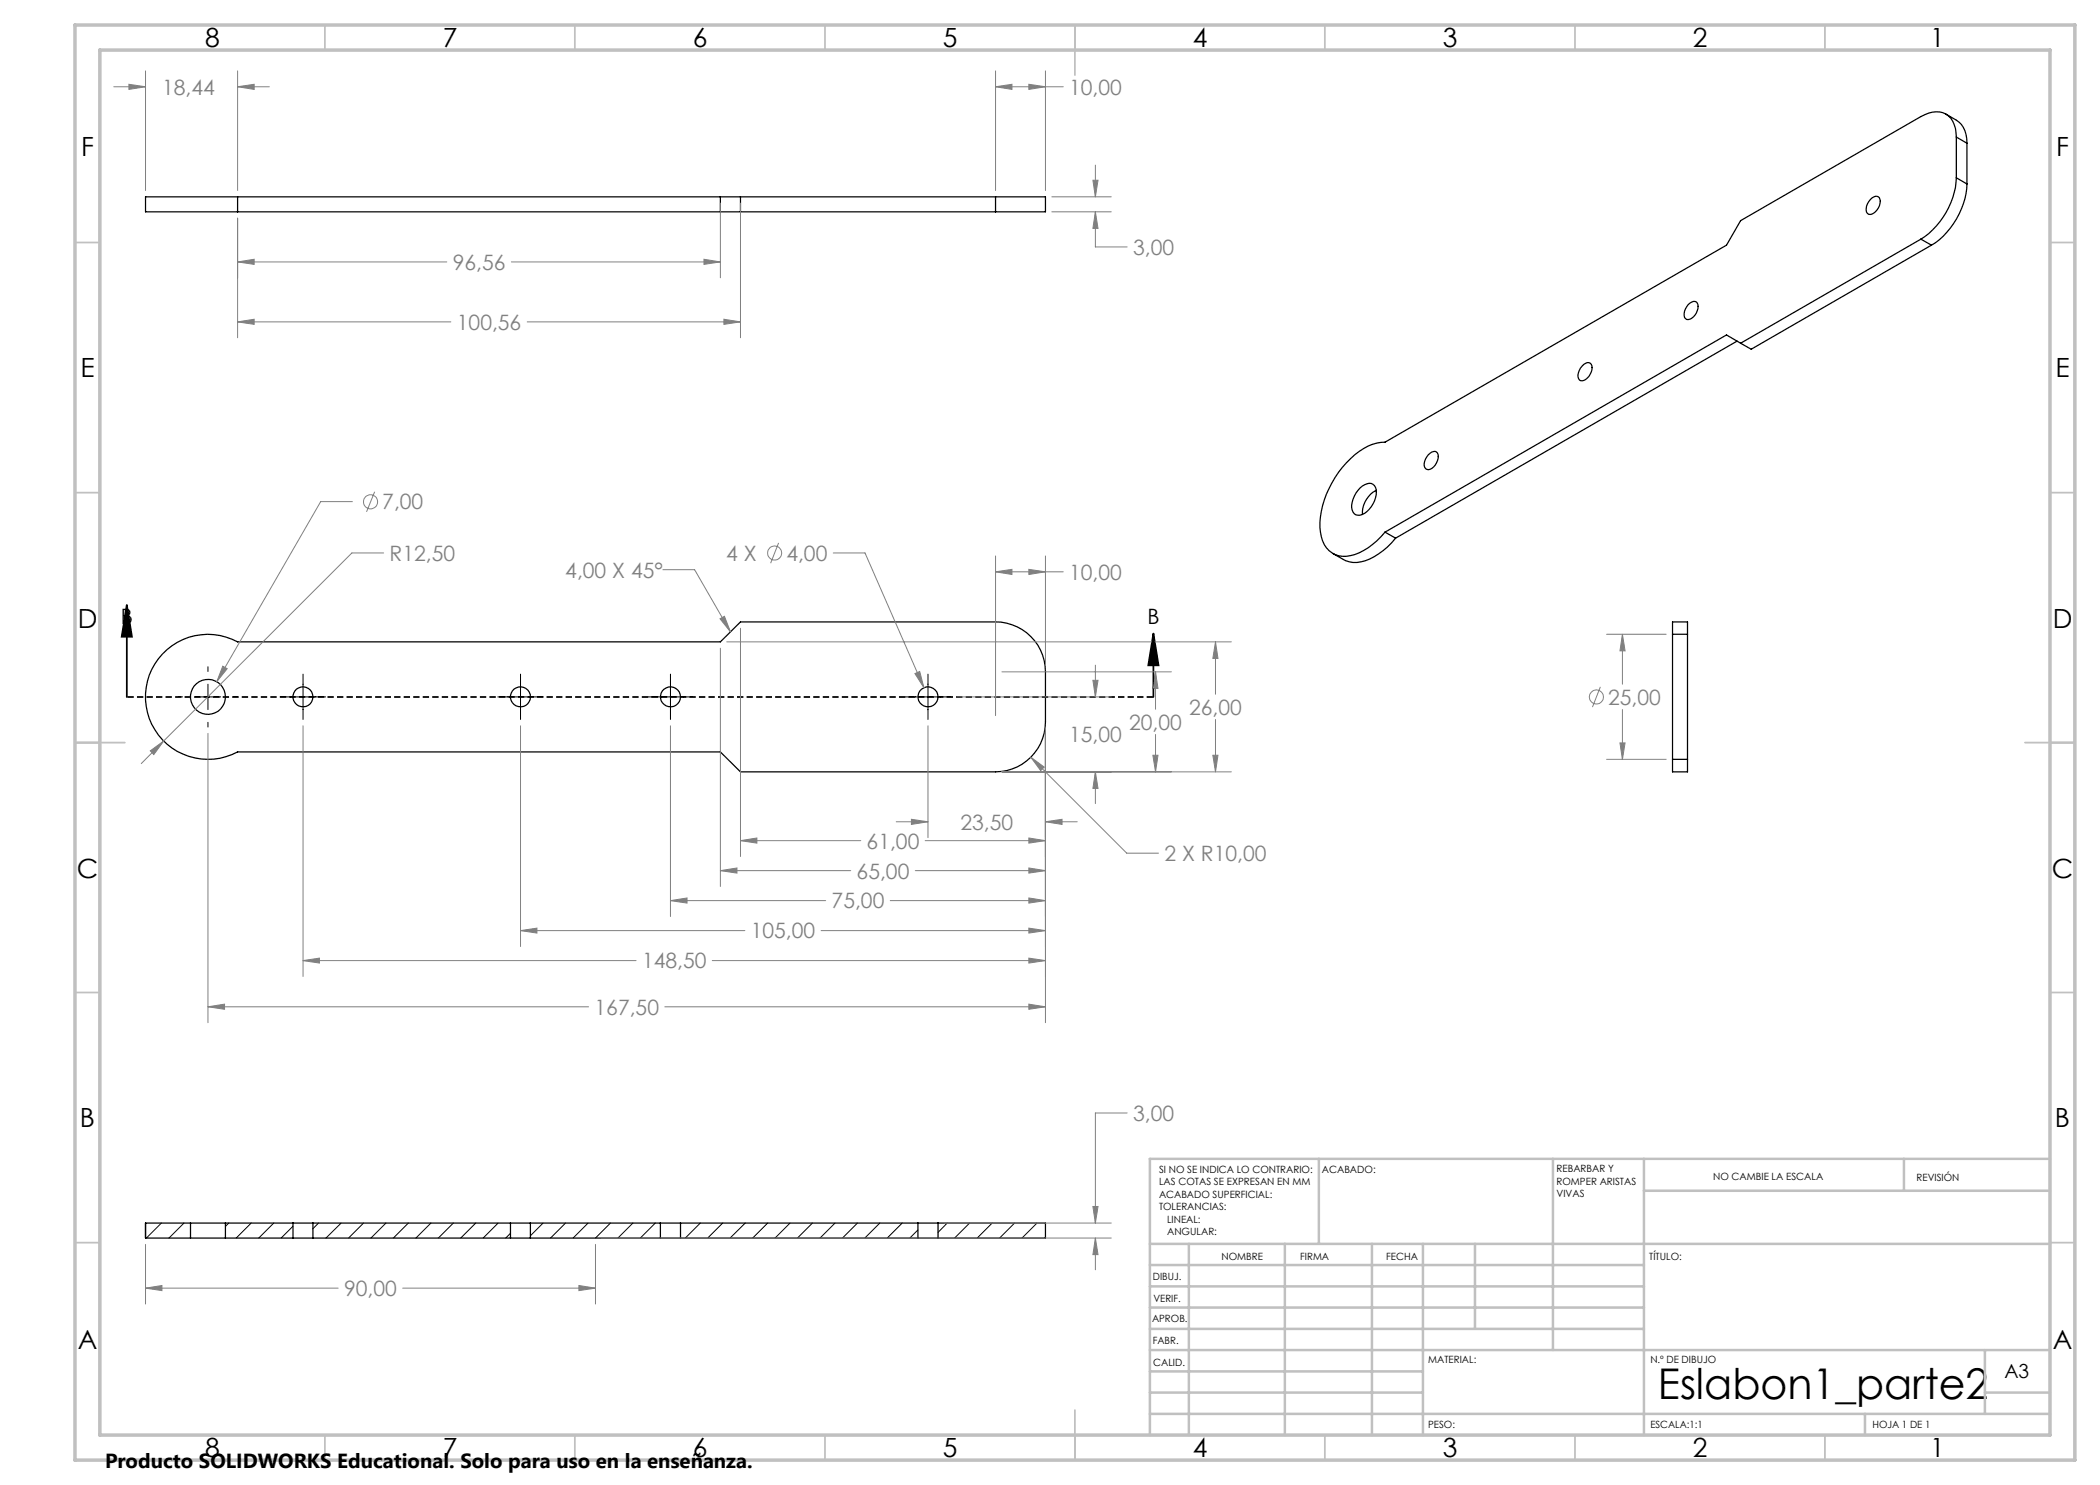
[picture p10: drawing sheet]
<svg xmlns="http://www.w3.org/2000/svg" width="420mm" height="297mm" viewBox="0 0 420 297" stroke-linecap="round" stroke-linejoin="round" font-family="sans-serif">
<g fill="none" stroke="#000" stroke-width=".25">
<path d="M47.5 39.4h-18.4v3h18.4M47.5 39.4h151.6M47.5 39.4v3M144.1 39.4v3M148.1 39.4v3M199.1 39.4h10v3h-10M199.1 39.4v3M374.4 39.6a.98 .98 0 0 1 1.3-.2 .98 .98 0 0 1 .3 1.3 2.39 2.39 0 0 1-2.3 2.2 1.67 1.67 0 0 1 0-2.5zM389.2 22.8a6.1 6.1 0 0 1 3.8 3.4l.3 1.5 .1 .9M391.3 27.4a5.3 5.3 0 0 0-2.1-4.6 5 5 0 0 0-5 .5l-36.1 20.8-2.8 4.9-68.3 39.4a9.9 9.9 0 0 0-6.9 3.3 19.6 19.6 0 0 0-6.1 13.8 5.7 5.7 0 0 0 3 5.4 7.2 7.2 0 0 0 6.6-1.3 16.3 16.3 0 0 0 3.4-3.2M391.3 35.6a15.7 15.7 0 0 1-7.1 12.2M391.3 27.4v8.2"/>
<path d="M391.3 35.6l2.1 1.2M391.3 27.4l2.1 1.2M393.4 36.8a15.6 15.6 0 0 1-7.1 12.2M393.4 28.6v8.2M47.5 42.4h151.6M384.2 47.8l-36.1 20.8M384.2 47.8l2.1 1.2M386.3 49l-36.1 20.8-2.1-1.2M316.4 73.2a1.13 1.13 0 0 1 1.8-.4 2.67 2.67 0 0 1-1.8 3.4 1.07 1.07 0 0 1-.7-1.7zM337.6 61a1.15 1.15 0 0 1 1.8-.4 2.6 2.6 0 0 1-1.8 3.3 .88 .88 0 0 1-.8-1.2l.3-.9zM347.4 68.2l-68.3 39.4M348.1 68.6l-2.8-1.6-68.3 39.4"/>
<path d="M272 97.6a2.31 2.31 0 0 1 2.6-.7 2.36 2.36 0 0 1 .5 2.7 4.9 4.9 0 0 1-3.1 3.4 1.41 1.41 0 0 1-1.7-1.4l.3-1.8a5.7 5.7 0 0 1 1.4-2.2zM275.3 98.1a5.2 5.2 0 0 0-2.8 4.8M285.6 91a1.18 1.18 0 0 1 1.9-.4 2.69 2.69 0 0 1-1.9 3.3 1.12 1.12 0 0 1-.7-1.7zM277 106.4l2.1 1.2M279.1 107.6a12.7 12.7 0 0 1-7.7 4.9 5 5 0 0 1-2.7-.6l-2.1-1.2M32.5 130.8a12.4 12.4 0 0 1 15-2.4h96.6l4-4h51a10 10 0 0 1 10 10v10a10 10 0 0 1-10 10h-51l-4-4h-96.6a12.5 12.5 0 0 1-15.8-3.4 12.5 12.5 0 0 1 .8-16.2zM334.5 126.9v25M334.5 126.9v-2.5h3v2.5M334.5 126.9h3M337.5 126.9v25M334.5 151.9v2.5h3v-2.5M334.5 151.9h3"/>
<path d="M38.1 244.6h7M38.1 247.6h7M38.1 244.6h-9v3h9M38.1 244.6v3M45.1 244.6h13.5M45.1 247.6h13.5M45.1 244.6v3M58.6 244.6h4M58.6 247.6h4M58.6 244.6v3M62.6 244.6h39.5M62.6 247.6h39.5"/>
<path d="M62.6 244.6v3M102.1 244.6h4M102.1 247.6h4M102.1 244.6v3M106.1 244.6h26M106.1 247.6h26M106.1 244.6v3M132.1 244.6h4M132.1 247.6h4M132.1 244.6v3M136.1 244.6v3M136.1 244.6h47.5"/>
<path d="M136.1 247.6h47.5M183.6 244.6h4M183.6 247.6h4M183.6 244.6v3M187.6 244.6h21.5v3h-21.5M187.6 244.6v3"/>
<circle cx="41.6" cy="139.4" r="3.5"/>
<circle cx="60.6" cy="139.4" r="1.99"/>
<circle cx="104.1" cy="139.4" r="1.99"/>
<circle cx="134.1" cy="139.4" r="1.99"/>
<circle cx="185.6" cy="139.4" r="1.99"/>
</g>
<g fill="none" stroke="#000" stroke-width=".2">
<path d="M35.6 139.4h.9M39.1 139.4h5M41.6 133.3v1M41.6 136.8v5.1M46.7 139.4h.9M56.1 139.4h9M60.6 134.8v9.1M99.6 139.4h9M104.1 134.8v9.1M129.5 139.4h9.1M134.1 134.8v9.1M181 139.4h9.1"/>
<path d="M185.6 134.8v9.1M41.6 144.5v.9M32.3 244.6l-3 3M36.8 244.6l-3 3M45.8 244.6l-.7 .7M50.2 244.6l-3 3M54.8 244.6l-3 3M58.6 245.2l-2.4 2.4M63.7 244.6l-1.1 1.1M68.2 244.6l-3 3M72.7 244.6l-3 3M77.2 244.6l-3 3"/>
<path d="M81.7 244.6l-3 3M86.2 244.6l-3 3M90.7 244.6l-3 3M95.1 244.6l-3 3M99.6 244.6l-3 3M102.1 246.7l-1 .9M108.6 244.6l-2.5 2.6M113.1 244.6l-3 3M117.6 244.6l-3 3M122.1 244.6l-3 3M126.6 244.6l-3 3M131.1 244.6l-3 3"/>
<path d="M140.1 244.6l-3 3M144.5 244.6l-3 3M149 244.6l-3 3M153.5 244.6l-3 3M158 244.6l-3 3M162.5 244.6l-3 3M167 244.6l-3 3M171.5 244.6l-3 3M176 244.6l-3 3M180.4 244.6l-3 3M183.6 246l-1.6 1.6M189.4 244.6l-1.8 1.9"/>
<path d="M193.9 244.6l-3 3M198.4 244.6l-3 3M202.9 244.6l-3 3M207.4 244.6l-3 3M209.1 247.4l-.2 .2"/>
</g>
<g fill="none" stroke="#808080" stroke-width=".2">
<path d="M22.8 17.4h6.3M25.8 16.9l3.3 .5-3.3 .5zM29.1 14.2v23.9M47.5 17.4l3.3-.5v1zM47.5 14.2v23.9M47.5 17.4h6.4M199.1 17.4l3.3-.5v1zM199.1 14.2v23.9M199.1 17.4h13.6M205.8 16.9l3.3 .5-3.3 .5zM209.1 14.2v23.9M210.4 39.4h11.9"/>
<path d="M218.6 36.1h1l-.5 3.3zM219.1 33v6.4M47.5 52.4l3.3-.5v1zM47.5 43.6v24M47.5 52.4h41.9M102.3 52.4h41.8M140.8 51.9l3.3 .5-3.3 .5zM144.1 40.6v15M148.1 40.6v27M210.4 42.4h11.9M219.1 42.4l.5 3.3h-1zM219.1 42.4v7h6.3"/>
<path d="M47.5 64.4l3.3-.6v1.1zM47.5 64.4h42.7M105.4 64.4h42.7M144.8 63.8l3.3 .6-3.3 .5zM74.9 98.4l-1.6 4M70.5 100.3h-6.4l-20.7 36M76.7 110.6h-6.3l-37.7 37.6M132.6 113.9h6.3l7.2 12.5M155.7 108.6l-1.6 4M166.7 110.6h6.3l11.8 26.9M199.1 114.4l3.3-.5v1zM199.1 111.2v31.9"/>
<path d="M199.1 114.4h13.6M205.8 113.9l3.3 .5-3.3 .5zM209.1 111.2v21.9M44.6 133.2l.8 .5-2 2.6zM144 123.8l.9-.5 1.2 3.1zM144.1 129.6v47.7M145.3 128.4h101M148.1 125.7v45.6M183 134.7l.9-.4 .9 3.2zM191.4 139.4h30.9M200.4 134.4h33.9M218.6 136.1h1l-.5 3.3z"/>
<path d="M219.1 133v6.4M231.1 134.4l.5 3.3h-1zM231.1 134.4v7.4M243.1 128.4l.5 3.3h-1zM243.1 128.4v10.4M320.1 137.4l-1.6 4M321.3 126.9h11.9M324.5 126.9l.5 3.3h-1zM324.5 126.9v9.9M30.1 150.2l2.6-2-1.9 2.7zM32.7 148.2l-4.4 4.5M41.6 146.7v57.8"/>
<path d="M60.6 145.2v50.1M104.1 145.2v44.1M134.1 145.2v38.1M185.6 145.2v22.3M200.4 154.4h45.9M206.2 151.4l2.6 2-.7 .7zM206.2 151.4l19.2 19.2h6.3M209.1 145.7v58.8M219.1 154.4l.5 3.3h-1zM219.1 154.4v6.3M230.6 151.1h1l-.5 3.3zM231.1 146.9v7.5"/>
<path d="M242.6 151.1h1l-.5 3.3zM243.1 143.9v10.5M321.3 151.9h11.9M324 148.6h1l-.5 3.3zM324.5 141.9v10M144.1 174.1l3.3-.5v1zM144.1 174.1h26M148.1 168.1l3.3-.5v1zM148.1 168.1h24.1M179.2 164.4h6.4M182.3 163.9l3.3 .5-3.3 .5zM183.1 174.1h26"/>
<path d="M185 168.1h24.1M205.8 167.6l3.3 .5-3.3 .5zM205.8 173.6l3.3 .5-3.3 .5zM205.8 179.6l3.3 .5-3.3 .5zM209.1 164.4l3.3-.5v1zM209.1 164.4h6.3M60.6 192.1l3.3-.5v1zM60.6 192.1h66.6M104.1 186.1l3.3-.5v1zM104.1 186.1h44.9M134.1 180.1l3.3-.5v1zM134.1 180.1h31"/>
<path d="M142.5 192.1h66.6M164.2 186.1h44.9M178 180.1h31.1M205.8 185.6l3.3 .5-3.3 .5zM205.8 191.6l3.3 .5-3.3 .5zM41.6 201.4l3.3-.6v1.1zM41.6 201.4h76.1M133 201.4h76.1M205.8 200.8l3.3 .6-3.3 .5zM225.4 222.6h-6.3v22M29.1 257.6l3.3-.5v1zM29.1 248.9v11.9"/>
<path d="M29.1 257.6h38.5M80.5 257.6h38.6M115.8 257.1l3.3 .5-3.3 .5zM119.1 248.9v11.9M120.4 247.6h101.8M188.9 244.6h33.3M218.6 241.3h1l-.5 3.3zM219.1 247.6l.5 3.3h-1zM219.1 247.6v6.4"/>
<circle cx="74.1" cy="100.4" r="1.41"/>
<circle cx="154.9" cy="110.6" r="1.41"/>
<circle cx="319.3" cy="139.4" r="1.4"/>
</g>
<path d="M25.4 121l1 6.3h-2.1zM25.4 121v18.4M230.7 126.7l1 6.4h-2zM230.7 126.7v12.7" fill="none" stroke="#000" stroke-width=".35"/>
<path d="M230.7 139.4h-205.3" fill="none" stroke="#000" stroke-width=".35" stroke-dasharray="1.3 .6" stroke-dashoffset="-.1" stroke-linecap="butt"/>
<g fill="none" stroke="#c0c0c0" stroke-width=".35">
<path d="M65 5v5M115 5v5M165 5v5M215 5v10M265 5v5M315 5v5M365 5v5M15 48.5h5M410 48.5h5M15 98.5h5M410 98.5h5M15 148.5h10"/>
<path d="M405 148.5h10M15 198.5h5M410 198.5h5M15 248.5h5M410 248.5h5M65 287v5M115 287v5M165 287v5M215 282v10M265 287v5M315 287v5M365 287v5"/>
</g>
<g fill="none" stroke="#c0c0c0" stroke-width=".5">
<path d="M263.8 231.8v17M310.6 231.8v38.2M328.8 231.8v55.2M328.8 238.2h81.2M380.8 231.8v6.4M410 231.8h-180v55.2M230 248.8h180M230 257.3h98.8M230 253h98.8M237.8 248.8v38.2M257 248.8v38.2M274.4 248.8v38.2"/>
<path d="M284.6 248.8v38.2M295 248.8v17M230 265.8h98.8M230 261.5h98.8M230 278.5h54.6M230 274.3h54.6M230 270h180M397 278.5h13M397 270v12.8M230 282.8h180M373 282.8v4.2"/>
</g>
<path d="M15 5h400v287h-400zM20 10h390v277h-390z" fill="none" stroke="#c0c0c0" stroke-width=".7"/>
<path d="M230.7 126.7l1 6.4h-2zM25.4 121l1 6.3h-2.1z" fill="#000"/>
<g fill="#808080">
<path d="M205.8 113.9l3.3 .5-3.3 .5zM199.1 114.4l3.3-.5v1zM209.1 164.4l3.3-.5v1zM182.3 163.9l3.3 .5-3.3 .5zM205.8 167.6l3.3 .5-3.3 .5zM148.1 168.1l3.3-.5v1zM205.8 173.6l3.3 .5-3.3 .5zM144.1 174.1l3.3-.5v1zM205.8 179.6l3.3 .5-3.3 .5zM134.1 180.1l3.3-.5v1zM205.8 185.6l3.3 .5-3.3 .5zM104.1 186.1l3.3-.5v1zM205.8 191.6l3.3 .5-3.3 .5zM60.6 192.1l3.3-.5v1zM205.8 200.8l3.3 .6-3.3 .5zM41.6 201.4l3.3-.6v1.1zM219.1 154.4l.5 3.3h-1zM218.6 136.1h1l-.5 3.3zM230.6 151.1h1l-.5 3.3zM231.1 134.4l.5 3.3h-1zM242.6 151.1h1l-.5 3.3zM243.1 128.4l.5 3.3h-1zM183 134.7l1.8 2.8-.9-3.2zM44.6 133.2l-1.2 3.1 2-2.6zM206.2 151.4l1.9 2.7 .7-.7zM30.1 150.2l.7 .7 1.9-2.7zM144 123.8l.9-.5 1.2 3.1zM47.5 52.4l3.3-.5v1zM140.8 51.9l3.3 .5-3.3 .5zM47.5 64.4l3.3-.6v1.1zM144.8 63.8l3.3 .6-3.3 .5zM218.6 36.1h1l-.5 3.3zM219.1 42.4l.5 3.3h-1zM199.1 17.4l3.3-.5v1zM205.8 16.9l3.3 .5-3.3 .5zM47.5 17.4l3.3-.5v1zM25.8 16.9l3.3 .5-3.3 .5zM324.5 126.9l.5 3.3h-1zM324 148.6h1l-.5 3.3z"/>
<path d="M115.8 257.1l3.3 .5-3.3 .5zM29.1 257.6l3.3-.5v1zM219.1 247.6l.5 3.3h-1zM218.6 241.3h1l-.5 3.3z"/>
</g>
<text font-size="8.5" x="331.6" y="279.7">Eslabon1_parte2</text>
<g font-size="5.3">
<text x="41" y="9.5">8</text>
<text x="88.5" y="9.5">7</text>
<text x="138.5" y="9.5">6</text>
<text x="188.5" y="9.5">5</text>
<text x="238.5" y="9.5">4</text>
<text x="288.5" y="9.5">3</text>
<text x="338.5" y="9.5">2</text>
<text x="386" y="9.5">1</text>
<text x="16.2" y="31.2">F</text>
<text x="411.2" y="31.2">F</text>
<text x="16.1" y="75.5">E</text>
<text x="411.1" y="75.5">E</text>
<text x="15.5" y="125.5">D</text>
<text x="410.5" y="125.5">D</text>
<text x="15.4" y="175.5">C</text>
<text x="410.4" y="175.5">C</text>
<text x="16" y="225.5">B</text>
<text x="411" y="225.5">B</text>
<text x="15.5" y="269.7">A</text>
<text x="410.5" y="269.7">A</text>
<text x="41" y="291.5">8</text>
<text x="88.5" y="291.5">7</text>
<text x="138.5" y="291.5">6</text>
<text x="188.5" y="291.5">5</text>
<text x="238.5" y="291.5">4</text>
<text x="288.5" y="291.5">3</text>
<text x="338.5" y="291.5">2</text>
<text x="386" y="291.5">1</text>
</g>
<g font-size="4.2" fill="#808080">
<text x="32.4" y="19">18,44</text>
<text x="213.8" y="19">10,00</text>
<text x="90.5" y="54">96,56</text>
<text x="226.6" y="51">3,00</text>
<text x="91.4" y="66">100,56</text>
<text x="76.5" y="101.9">7,00</text>
<text x="77.9" y="112.2">R12,50</text>
<text x="145.2" y="112.1">4 X</text>
<text x="157.3" y="112.1">4,00</text>
<text x="113.1" y="115.5">4,00 X 45°</text>
<text x="213.8" y="116">10,00</text>
<text x="237.8" y="142.9">26,00</text>
<text x="321.6" y="140.9">25,00</text>
<text x="213.8" y="148.5">15,00</text>
<text x="225.8" y="145.9">20,00</text>
<text x="192.1" y="166">23,50</text>
<text x="173.3" y="169.7">61,00</text>
<text x="232.9" y="172.2">2 X R10,00</text>
<text x="171.3" y="175.7">65,00</text>
<text x="166.3" y="181.7">75,00</text>
<text x="150.2" y="187.7">105,00</text>
<text x="128.4" y="193.7">148,50</text>
<text x="118.9" y="202.9">167,50</text>
<text x="226.6" y="224.2">3,00</text>
<text x="68.8" y="259.2">90,00</text>
</g>
<g font-size="4.2">
<text x="24.2" y="124.8">B</text>
<text x="229.5" y="124.8">B</text>
</g>
<text font-size="4.1" x="21" y="293.7">Producto SOLIDWORKS Educational. Solo para uso en la enseñanza.</text>
<text font-size="3.9" x="400.9" y="275.5">A3</text>
<g font-size="2">
<text x="231.8" y="234.6">SI NO SE INDICA LO CONTRARIO:</text>
<text x="231.8" y="237.1">LAS COTAS SE EXPRESAN EN MM</text>
<text x="231.8" y="239.6">ACABADO SUPERFICIAL:</text>
<text x="264.4" y="234.6">ACABADO:</text>
<text x="311.3" y="234.5">REBARBAR Y</text>
<text x="311.3" y="237">ROMPER ARISTAS</text>
<text x="311.3" y="239.5">VIVAS</text>
<text x="342.6" y="236">NO CAMBIE LA ESCALA</text>
<text x="383.3" y="236.2">REVISIÓN</text>
<text x="231.8" y="242.1">TOLERANCIAS:</text>
<text x="233.4" y="244.6">LINEAL:</text>
<text x="233.4" y="247.1">ANGULAR:</text>
<text x="244.3" y="252">NOMBRE</text>
<text x="260" y="251.9">FIRMA</text>
<text x="277.2" y="251.9">FECHA</text>
<text x="329.9" y="251.9">TÍTULO:</text>
<text x="230.6" y="256.1">DIBUJ.</text>
<text x="230.7" y="260.3">VERIF.</text>
<text x="230.4" y="264.4">APROB.</text>
<text x="230.5" y="268.8">FABR.</text>
<text x="230.7" y="273.1">CALID.</text>
<text x="285.6" y="272.5">MATERIAL:</text>
<text x="330.1" y="272.5">N.º DE DIBUJO</text>
<text x="285.6" y="285.5">PESO:</text>
<text x="330.1" y="285.6">ESCALA:1:1</text>
<text x="374.5" y="285.6">HOJA 1 DE 1</text>
</g>
</svg>
